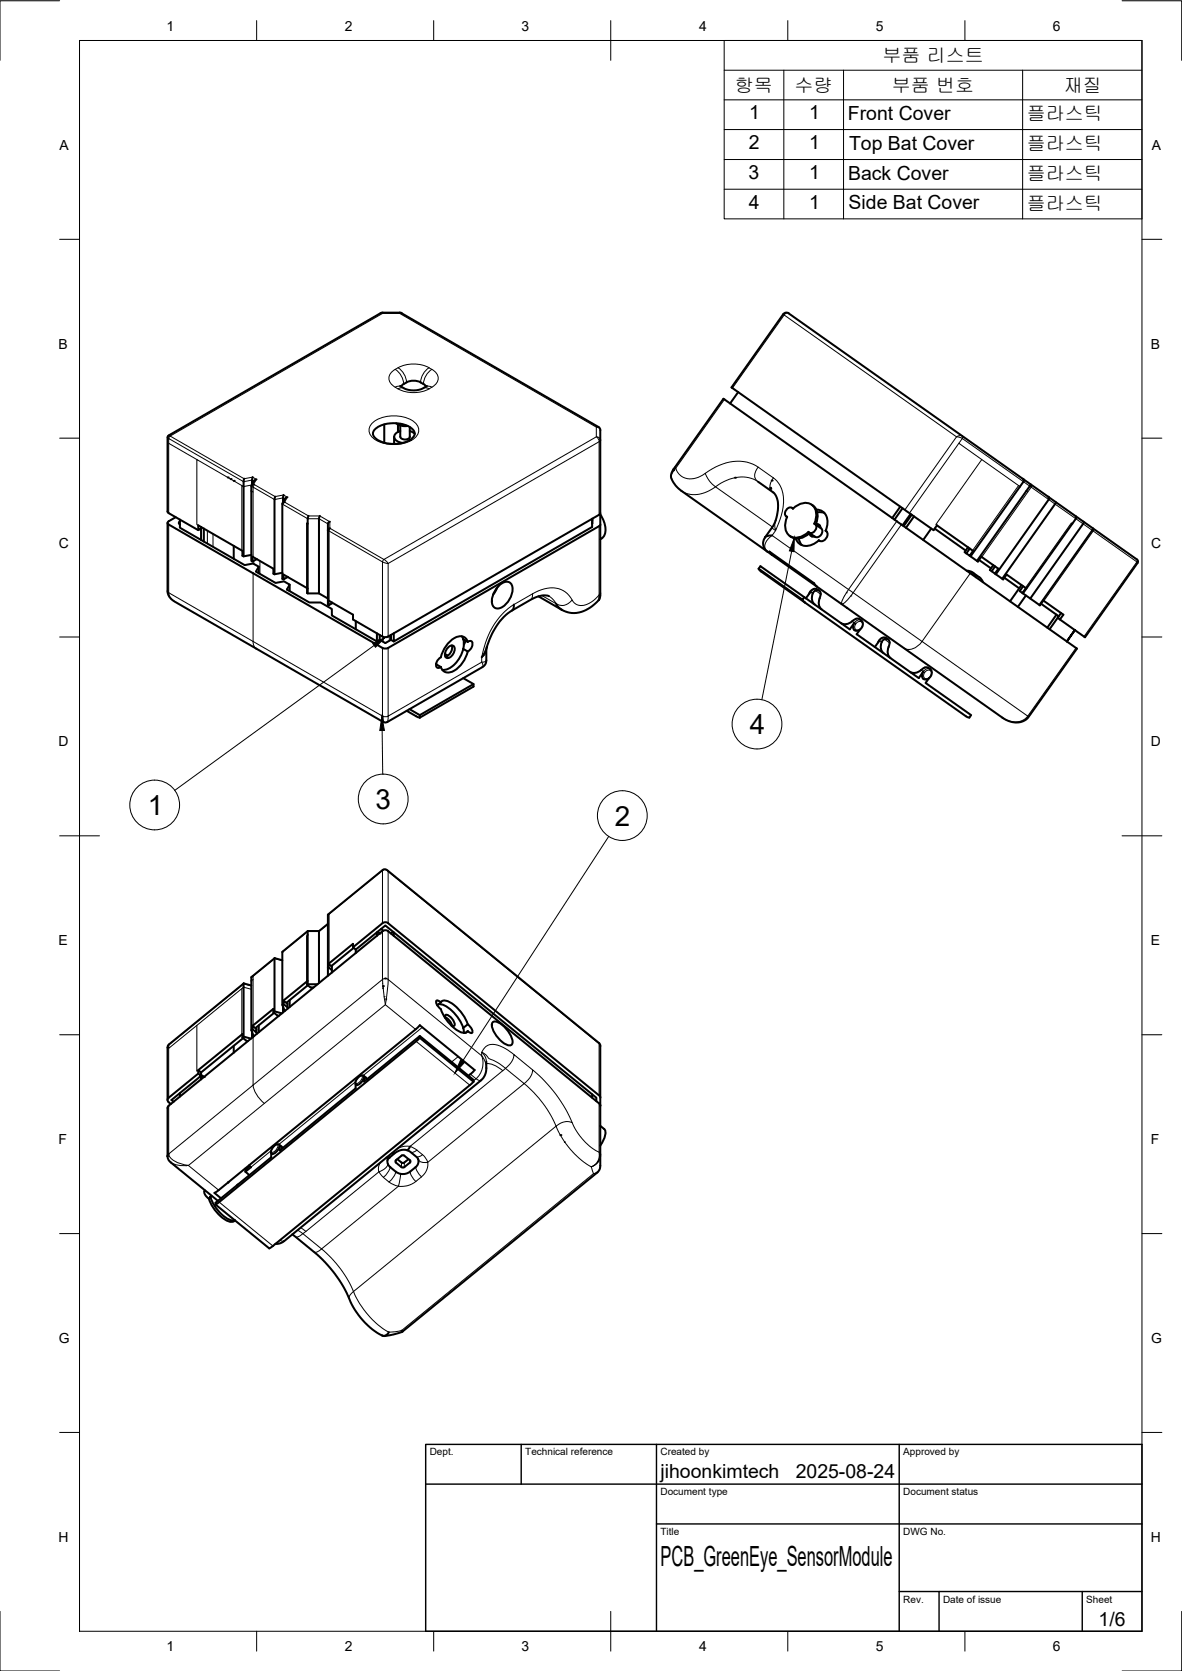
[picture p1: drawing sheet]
<svg xmlns="http://www.w3.org/2000/svg" width="297mm" height="420mm" viewBox="0 0 297 420" stroke-linecap="round" stroke-linejoin="round" font-family="sans-serif">
<!-- layer: Visible -->
<g fill="none" stroke="#000" stroke-width=".51">
<path d="M95.6 78.7l4.8-.1 .5 .1M95.7 78.7l-53.5 30.9-.1 .4v18.8l7.7 4.5M100.9 78.8l49.4 28.5M100.6 97l.1 .2a5.6 5.6 0 0 0 6.4 0l.2-.2M102.2 96.2l-1 .5-.4 .5M102.2 96.1a3.9 3.9 0 0 1 3.5 0M105.7 96.2l1 .5 .4 .5M185.5 98.6l-2 2.9M63.5 120l-.1 .7M94.4 107.8a8.1 8.1 0 0 1 9.3 .2 1.5 1.5 0 0 1-.5 2.5 8.1 8.1 0 0 1-9-.5 1.41 1.41 0 0 1 .2-2.2zM96.6 106.7v4.6M99 109.8v1.8"/>
<path d="M99.5 106.4a3.8 3.8 0 0 0 2.9 .7M100 106.7v1.9M100.6 107v2.8a1.38 1.38 0 0 0 2.4 0v-2.4M100.6 108.4a1.4 1.4 0 0 0-1.3 .7 1.4 1.4 0 0 0 .1 1.5l.7 .5 1 .3M103 108.4l1.2 .7M150.4 107.3l.3 .4 .2 .5M150.9 108.2v20.8M169.3 118l.1 .2M169.3 118h.1M42.1 131.5v17.1a3 3 0 0 0 1.5 2.5M44.2 130l-1.8 1.1-.2 .2v.4l53.9 31.2 .7 .2 .8-.2M45.2 130.7v2l5.3 3.1v-3.3v.4l-.7 .4v-1.2l11.1 6.4v1.2l.3 .2 2-.4"/>
<path d="M45.2 131.1l-.3 .4 .3 .4M50.5 135.8l11 6.3 2.1-.4 1.4 .8v1.6M51.2 132.9v3.3M58.7 137.2v3.3M61.4 120.4l-.2 .7v18.8M63.2 122.2v18.8l.3 .2M63.3 120.7v1.2M63.7 121.8l-.5 .4M63.9 120.8l-.7 1.3M64.5 120.5l-.6 .3M69.1 124.9l-.1 .7v18.8l-.3-.2v-1.2l-5.2-3v1.2l1-.7M71 126.7v18.8l.2 .2"/>
<path d="M71.3 124.4l-.2 2M71.5 126.3l-.5 .4M72.2 125l-.5 .3-.7 1.3M77.5 129.7l-.2 .7v18.8M80.4 129.7l-.2 .7v18.8M82.4 131.7v20.4l.1 .1M82.9 132.8l-.5 .5M82.9 131.2l-.5 .5M148.8 130.5v2l-49.8 28.8v-2.1M148.8 130.7l.1 .1M148.9 130.4l-.1 1.3M150.6 129.4l-53.1 30.7"/>
<path d="M150.6 132.3l-53.1 30.6M150.8 129.2l.1 .2M150.9 129.4a5.5 5.5 0 0 1 .9 5.4l-.6 .6M150.9 129.5v20.1l-.4 1.3M150.9 129l-.3 .4M150.9 131.9l-.3 .4M151.2 135.4l-.3 .2M168.7 120.3a3.1 3.1 0 0 1 .9-2.7l12.2-17.3 .3 .1 88.5 62.7-12.1 17.1a4.8 4.8 0 0 1-6.6 .3l-59-41.8M168.8 120.4a7 7 0 0 0 2.4 3l21.7 15.3M190.5 121.1l3.9 2.7a5.1 5.1 0 0 1 1 5.2l-.5 1.9M192.3 135.1a2.55 2.55 0 0 0 .6 3.6M192.3 135.1h.1"/>
<path d="M194 139.5l-.7-.8 11.3 7.9 .7 .9M194 134.6l-1.3 .2-.4 .3M194.9 130.9l-.7 1.5-1.9 2.7M197.6 129.8l.2 .2M198.4 134.7l.4 .3M199.1 127.7l.2 .2M200 135.4a3 3 0 0 0 4.7 1.3l1.1-.8 .2 .2M200.8 135.4l.3 1.1 .4 .5M203.2 133.7a1.29 1.29 0 0 0 1.5 0 1.29 1.29 0 0 0 .5-1.4l-.6-.6a3.6 3.6 0 0 0-1.1-5.1 4 4 0 0 0-4.2 1.3 1.29 1.29 0 0 0-1.5 0 1.29 1.29 0 0 0-.5 1.4l.5 .6a3.7 3.7 0 0 0 1.2 5.1 4 4 0 0 0 4.2-1.3M203.3 133.9l1.5 1.1M203.4 134.1a.98 .98 0 0 0 1.3 .8M203.5 134a3.8 3.8 0 0 1-4.7 1"/>
<path d="M203.9 134.3l.2 .6M204 126.9a3.4 3.4 0 0 1 1.2 4.3l-.2 .7M204.8 131.8l1.5 1.1M205 131.8a.98 .98 0 0 1 1.2 1M205.1 128.1a3 3 0 0 1 2.8 4l-.4 1.3M205.4 128.8h1.1l.7 .2M206 132.2h-.6M206.4 132.8a1.38 1.38 0 0 1 0 1.6 1.38 1.38 0 0 1-1.5 .6M207.7 133.6l-.2-.2a1.5 1.5 0 0 1 .1 2 1.5 1.5 0 0 1-1.8 .4M226.2 127.4l-2 2.9M226.8 127.8l-2 2.9M228.8 129.2l-2 2.9"/>
<path d="M229.1 129.4l-2 2.9M229.7 129.8l-2 2.9M234 132.9l-2 2.9M234.9 132.9l7.8 5.5M243.3 137.6l-.9 1.2 .4 .3M243.7 139.7l1.8 1.3M243.7 137.9l-.9 1.2 .9 .6 .8-1.2-9-6.4-.9 1.2-50.8-35.9 13-18.4a1.01 1.01 0 0 1 1.4-.2l87.5 61.9a.6 .6 0 0 1 .2 .9l-13.2 18.6-6.3-4.4M257 120.4l.2 .2v.5l-13.3 18.8M257.2 120.5v.2M259 121.8l-13.5 19.2 .2 .2 .9-1.2 4.3 3-.9 1.2-.8-.6 .9-1.2M263.4 124.9l.2 .5-.1 .2-13.2 18.8-.3-.2M263.6 125v.2"/>
<path d="M265.3 126.2l-.1 .5-13.3 18.8M270.2 129.7l.2 .5v.2l-13.3 18.8M272.2 131.7l-13.3 18.8M272.3 131.2l-.1 .5M274.5 133.4l-13.3 18.7 .1 .1 .9-1.2 5 3.6-.8 1.2-.6-.4 .9-1.3M274.6 132.8l-.1 .5M43.8 151.2l52.8 30.4 .7-.1 23.9-13.8M64.5 140.6h.1M65 142.5l-.7 1.2 5 2.9 2.1-.4 1.4 .8v1.6M71 144l-2 .4M72.2 145l.1 .1M72.2 145.1l-1 .6v-1.2l6 3.4v1.2l.1 .1h2.9l2.2 1.3"/>
<path d="M72.8 147l-.7 1.2 5.6 3.3h2.9l2.8 1.6v1.6l11.3 6.6v-2.1M83.4 151.5v.2l-.9 .5v-1.2l6.2 3.6v1.2l7.4 4.3 .7 .1 .8-.1M89.4 156.2v2M95.4 159.7v1.2l-.7 .4M98.3 159.7v1.2l.7 .4M116 160a3.7 3.7 0 0 1 .4 3.1M125 147.7l-1.1 1.9M125.2 147.4a2.34 2.34 0 0 1 3-.8 4 4 0 0 1-.5 4.7 3.2 3.2 0 0 1-3.1 1.6 2.34 2.34 0 0 1-.8-3l.6-1.3zM129.1 152a1.62 1.62 0 0 1-.5 1.5M135.3 149.9l5.8 3.4M138 149.9a5.3 5.3 0 0 0-4.7 .9l-4.7 2.7a16.6 16.6 0 0 0-6.3 9.2M139.7 151.8l.7 .9 .7 .6"/>
<path d="M150.6 150.1v.4a7.2 7.2 0 0 1-9.5 2.8M190.6 143l.7 .7 51.4 36.4M191.1 142.4l11 7.8-.4 .6-11.1-7.8zM201.7 150.8l.6 .7M202.1 150.2l11.5 8 1.1-1.6a1.09 1.09 0 0 0-.3 1.4 1.09 1.09 0 0 0 1.3 .5 1.5 1.5 0 0 0 1.1-1.7 1.5 1.5 0 0 0-1.7-1.2l-.3 .1a3.8 3.8 0 0 1-3 1.2l-.4-.2M203.7 148.8l-1.2 1.7M205.9 148.5l-.6-.4a1.48 1.48 0 0 0-2 1.2M206 150.4a1.42 1.42 0 0 0-.3-2 1.49 1.49 0 0 0-1.7 1.9 1.91 1.91 0 0 0 .7 1.7M206 150.4a2.32 2.32 0 0 0 .5 2.8M212.8 152.8l.1 .1M216.1 158.3l-.8 1.2 15.6 11 1.1-1.6a1.1 1.1 0 0 0-.3 1.3 1.1 1.1 0 0 0 1.3 .6 1.56 1.56 0 0 0 1.1-1.3 1.56 1.56 0 0 0-.8-1.6M242.9 143.5a2.38 2.38 0 0 1 2.4 1.7"/>
<path d="M244.4 143.9l2 1.5 .6 1M246 140.8l3 2.1M249.6 142.1l-.8 1.2 .4 .3M250.3 144.4l1.8 1.3 .9-1.2 4.7 3.3 .1 .1-.9 1.2-.6-.5 .8-1.2M252.4 145.3l3.7 2.6M256.7 147.1l-2.9 4.1M256.9 149.1l4.3 3M257.8 149.7l-2 2.9M261.6 151.8l3.9 2.8M263.2 157.8l2.3-3.2 .6 .4-2.3 3.2M95.4 160.9l1.4 .8 1.5-.8M102.2 178.7l2.4 1.4"/>
<path d="M105.5 179.8v.6M109.6 167v.1M109.6 166.9l.1 .1M109.6 167.1l1.2 .6M111.8 164.4l.7 .4M112.7 162.8a.9 .9 0 0 1 1.5 0 2.28 2.28 0 0 1-1.9 2.7 1.51 1.51 0 0 1 0-2.3zM113.5 162.3a2.39 2.39 0 0 1-1.6 2.8M116.4 160.7l1.1 .7M116.4 163.2l1.1 .6M116.4 170.5l2.6 1.5v.6l-13.5 7.8M116.4 163.1a6.9 6.9 0 0 1-4.7 5.3h-.5M117 161l-.4 1.1"/>
<path d="M117.5 161.4a.73 .73 0 0 1 1-.1 .73 .73 0 0 1 .2 1l-.3 .7-.9 .8M117.5 163.8a7 7 0 0 1-4.6 5.3 1.84 1.84 0 0 1-2.1-1.4M117.5 161.4a2.06 2.06 0 0 0-3.3-.9 7.9 7.9 0 0 0-3.4 4.8 2 2 0 0 0-1.1 2.5 .73 .73 0 0 0 1.1-.1M119 172l-13.5 7.8-2.6-1.5M122.2 166.1a1.87 1.87 0 0 1-1 1.6M122.3 162.7l-.4 1.3-.8 1.3M122.3 162.7l-.1 3.3M221 161.1l-1.1 1.6M223.2 160.8l-.6-.4a1.54 1.54 0 0 0-1.9 1.1M223.3 162.7a2.32 2.32 0 0 0 .5 2.8M223.6 161.6l-.3 1.1M223.6 161.6a1.01 1.01 0 0 0-.9-1 1.01 1.01 0 0 0-1.1 .9 2.3 2.3 0 0 0 .5 2.7"/>
<path d="M231.5 168.5a2.32 2.32 0 0 1-2.8 .4M233.3 167.9a1.56 1.56 0 0 0-1.8 .6M233.4 170.6l-.8 1.1 11.5 8.1-.5 .6-.9-.3M268.1 161.3l2-2.9-2 2.9M96.1 180.1l.2 1.4M96.3 181.5h.1M104.6 180.1l.9 .3M71 239.4v13.3M71 239.3v.1M77.4 234.1l-.1 13.4M80.2 234.1v13.1M82.4 232.3l-2.2 1.8h-2.8l-6.4 5.2"/>
<path d="M88.9 238.3l-5.5 4.5v1.7M89.4 238.8l-.7-.6v-.9l-6.2 5.1M89.4 238.8l7.4-6.1 53.1 43.3v.9M89.4 238.8v.8M94.7 234.4v.9M94.9 234.3l.5 .4M95.8 233.6l.5 .4M97.5 232.1l53.1 43.3M97.5 234.1l53.1 43.4M97.6 232.1a1.18 1.18 0 0 0-1.5 0l-7.4 6.1M97.6 234.1a1.18 1.18 0 0 0-1.5 0l-53.7 43.9-.3 .6v12.1M98.8 234.3l-.5 .4"/>
<path d="M99 234.4v.9M61.2 247.3l-18.9 15.5-.2 .6v13.2M61.2 247.3l2 .5M61.2 247.3v13.3M63.2 245.8v13.2l.3-.2M63.2 259l.6 1.6M63.2 245.6v.2M63.3 259.5v1.4M63.5 257.9l1 .9v.8l-1-.8zM64.5 259.6l.1 .3M65 257.8v1.7M68.9 254.7l-4.6 3.7 .2 .4"/>
<path d="M69 254.3l1.8 .5M69 240.9v13.4l-.3 .2M70.1 255.4l-1.4-.9v-.8l-5.2 4.2M71 241.4l-2-.5-5.8 4.7M71.1 253.1v1.5M71.2 252.5l-.2 .2 .6 1.5M71.2 252.5l1 .8M72.2 252.4l-1-.8v.9M72.8 251.5v1.7M77.4 247.7l-5.3 4.4 .2 1.5M78.8 248.3h-.8l-.8-.7v-.9l-6 4.9M79.8 247.5l-2.6 .1"/>
<path d="M82.4 243.3v2.1M82.5 243.2l-.1 .1v-13.3l13.8-11.2 .6-.2 .5 .2 53.2 43.4M82.5 243.2l.9 .7M83.4 243.1l-.9-.7v.8M96.3 248.5h.1M97 251.2h.1M104.4 258.8l-49.4 40.4-1.1 .7 1.6 1.4M104.5 258.8l1-1 13.8 11.2M109.9 252.8l.9-.8-.3-.2a.58 .58 0 0 0-.9-.1l.1 .8 .5 .7a2.5 2.5 0 0 1 1.1 1.8 9.1 9.1 0 0 0 5.2 4.7l.8-.2 .2-.2M110.2 252.5a5.1 5.1 0 0 1 4 2.2l1.4 1.9 .8 1.9M110.8 252a1.41 1.41 0 0 1 2.1-.1 10.7 10.7 0 0 1 4.6 5.6M111.8 255.7a3.5 3.5 0 0 1 1.8 2.2"/>
<path d="M111.9 256l.1-.8a2.64 2.64 0 0 1 2.2 2.7l-.8-.1M116.4 258.5l1.1-.9a1.88 1.88 0 0 1 1.1 2.1h-.5l-.6-.4M116.4 258.5l.2 1.2M117.5 259.3l-.5 .4M123.9 257a2.73 2.73 0 0 1 2.9 1.3l1.4 1.9a2.49 2.49 0 0 1 .4 2.5 2.73 2.73 0 0 1-3-1.3l-1.4-1.9a2.49 2.49 0 0 1-.3-2.5zM42.4 277.2l.5 .4M45.2 274.8v.9M49.8 269.9l-7.4 6.1a.71 .71 0 0 0 0 1.2M50.5 270.5l-.7-.6v-.8l.7 .6v.8l-7.4 6.1 .5 .4M50.9 270.5l.3 .3-.7-.6v1.2M58.7 263v1.7M60.9 260.9l.3-.3 1.9 .6"/>
<path d="M61.1 261l-10.6 8.7M62.3 261.8l-1.4-.9v-.9l-11.1 9.1M89.4 272.7v1l-19.1 15.6v-1.2a2.42 2.42 0 0 1-2 2 1.8 1.8 0 0 1 1-2.3l.8-.1 .9 1M92.2 271.3l-.8-.8a1.87 1.87 0 0 0-2 2.2 1.88 1.88 0 0 0 2-1.7l.1-.2v1.1l14-11.4 13.5 11v.5M92.2 271.3v.1M104.6 261.8l-50.4 41.1M105.5 260.5v.5M105.5 261l13.5 11M105.5 261l-.9 .8M118.1 272.9l-50.4 41-13.5-11v-.5l14-11.4v-1M119 272l-.9 .9M119.3 269l-1.6 1.5"/>
<path d="M122.2 268.5a3.9 3.9 0 0 1-1.3 3.1l-49.5 40.5M122.2 266.9v1.7M148.8 275.1v.9M150.5 262.2l.4 .8M150.6 275.4l.3 .6M150.6 277.4l.3 .6M150.9 263v29.9a2.31 2.31 0 0 1-.8 1.9l-48.9 40-.3-.2M42.1 290.7h.1M42.1 290.7l.2 .9 .6 .7 11.9 9.6M42.4 290.1l-.3 .6M51.4 299.4a1.87 1.87 0 0 0 1.1 2M51.5 299.3l-.1 .2"/>
<path d="M57.4 297.3h-.1M59.8 297.8l-.2 .2M61.7 294.6l.9 .9M62.5 293.1l.6 .4-1.4 1.1-.2-.7M62.7 293.2l-1 .8M71 288.7h.1M97.9 291.1l-.3 .2a1.46 1.46 0 0 0 .5 2.2l1.4 1.1M97.9 291.1l1.4-1.2a3.1 3.1 0 0 1 3.9-.2l1.4 1.1a1.61 1.61 0 0 1-.2 2.7l-1.4 1.1M97.9 291l-.8 .1M97.9 291h.1M99.5 294.6a2.92 2.92 0 0 0 3.5 0M99.5 291.7l1.4-1.1 .5-.1 1.6 1.2 .2 .4-1.8 1.5-.5-.1-1.4-1.2"/>
<path d="M99.5 291.7l-.1 .4 .1 .2M99.8 291.5l1.3 .9 .5-.1 1.1-.8M102.3 289.2h.1M103 288.3l-.7 .9M141.9 287.2h.1M150.9 283.1l.9 .8a3 3 0 0 1-.5 3.4l-.4 .7M52.5 301.4a9.6 9.6 0 0 0 5.1 5.8l1.2-.2M52.9 301.1l-.4 .3M52.9 301a9.3 9.3 0 0 0 5.4 5.9l.7-.1M53.1 300.7l-.3 .3h.1M59 306.9l-.2 .2M71.4 312.1a3.1 3.1 0 0 1-2.2 .7"/>
<path d="M73.5 310.4l5.4 4.4a32.2 32.2 0 0 1 9.5 13.2 16.9 16.9 0 0 0 8.1 7.9l.8-.4 .4-.5M101.2 334.8l-.3 .1a11.6 11.6 0 0 1-4.8 .9"/>
</g>
<!-- layer: Visible Narrow -->
<g fill="none" stroke="#000" stroke-width=".25">
<path d="M96.1 78.6l.1 .2-.6-.1M100.4 78.6v.2M100.9 78.7l-.5 .1M196.8 79l.3 .2M197.1 79.2l43.3 30.6M197.1 79.2l-13 18.4M198.2 78.8a.9 .9 0 0 0-1.1 .4M99.3 92.9l.7-.4 1 .8 .9 1.6 .3 1.2M99.3 97.4l.7 .4M99.3 92.9l1.3 1.3 .6 1.1 .2 1.2M99.3 92.9a2.38 2.38 0 0 0-1.6 2.2 2.38 2.38 0 0 0 1.6 2.3M100.1 92.5a8.5 8.5 0 0 1 7.7 0"/>
<path d="M100.8 97.2a1.49 1.49 0 0 0-1.5 .2M101.5 97.6a1.49 1.49 0 0 0-1.5 .2M106.3 97.6a1.49 1.49 0 0 1 1.5 .2M107 97.2a1.49 1.49 0 0 1 1.5 .2M107.8 92.5a2.84 2.84 0 0 1 2.2 3.2l-.8 1.2-.7 .5M107.8 92.5l-1.3 1.3-.6 1.1-.2 1.2M108.5 97.4a8.5 8.5 0 0 1-8.4 .4M108.5 92.9l-1.3 1.3-.6 1.1-.2 1.2M42.4 109.5l.4 .1-.4 .6-.3-.2M42.4 111.5v17.5M42.8 109.6l53.3-30.8h4.3l49.5 28.6v2.4l-53.4 30.9-13.6-7.9v-1.6l-2.5-1.5h-2.9l-6-3.4 .7-1.3-1-.5-2.1 .4-5.4-3.1 .8-1.3-1-.5-2.2 .4zM49.5 115.5l-7.1-4v-1.2l18.8 10.8 2.1-.4 .5 .3"/>
<path d="M93.8 106.1a9.3 9.3 0 0 1 10.3 0 2.6 2.6 0 0 1 1.1 2.5 2.6 2.6 0 0 1-1.8 2.1 9.5 9.5 0 0 1-9.6-.5 2.46 2.46 0 0 1 0-4.1zM99.8 106.4l.8 .4 1.5 .1M149.9 109.8a.72 .72 0 0 1 .8 .4 .72 .72 0 0 1-.1 .9l-.2-.7zM149.9 107.4a.93 .93 0 0 1 1 .8M150.4 107.3l-.5 .1M169.6 117.6l.2 .1-.2 .3a2.36 2.36 0 0 0-.8 2.4M182.1 100.4l-12.3 17.3a4.1 4.1 0 0 0 6.3 2l1.1-.7M190.5 117.5a10.7 10.7 0 0 0-11.5 .4l-1.8 1.1a7.1 7.1 0 0 0 2.6 3.4 9.6 9.6 0 0 1 10.2-1.6l.5 .3a2.18 2.18 0 0 1-.2-3.3l.2-.3 3.9 2.7M240.4 109.8l-13 18.4M240.4 109.8a1.16 1.16 0 0 1 1.5 0l-.1 .4zM241 111.5l-12.5 17.5M246.7 115.5l-5.7-4 .8-1.2 17.3 12.2v-.6"/>
<path d="M42.4 131.9v17.1M52.1 133.4v3.3M53.5 134.2v3.3M60.8 122.1l-11.3-6.6v16.4l.3 .2M63.2 123.5l.4 .2M63.2 122.2l.4 .3M63.3 121.9l-2.1 .4-.4-.2v16.3M64 121.9l-.4 .6M71 126.7l6.3 3.7h2.9l2.2 1.3M71.6 125.5l-.5-.3-2.1 .4-5.4-3.1v17.6M77.3 131.7l-.3-.2v16.3M82.4 133.4l.3 .1v17.6"/>
<path d="M83 132.9l-.3 .6 13.4 7.8M150.6 129.4v-18.3l-53.1 30.6v18.4M150.6 132.3v17.3M171.2 123.4a7.4 7.4 0 0 0 8.6-1l14.3 10.1M194 134.6a2.95 2.95 0 0 0-1.5 3.7l.4 .4M194.4 120.2l-.4 .6a2.11 2.11 0 0 0 .4 3M194.4 120.2a7.9 7.9 0 0 1 2.2 8.5l-1.7 4.7a3.9 3.9 0 0 1 0-2.5M194.8 133h.1M225.4 131.1l-12.2 17.1-19.2-13.6 .9-1.2-.9-.7M226.5 131.9l-12.6 17.9-1.9 1.9-.5 .2v-.2l.4-1.4 1.4-2.1 18.4 13.1M256 122.1l-9.3-6.6-11.5 16.4 .3 .2M256.3 122.3l-.3-.2-11.6 16.3"/>
<path d="M257.9 123.5l.4 .2M269.5 131.7l-.3-.2-11.5 16.3M274.7 132.9v.6l11 7.8M42.1 148.6l.3 .4M42.4 149l53.7 31.1M42.4 149l.4 1.2 1 1M43.8 151.2h.1M63.6 144.1v17.2l.1 .9 .7 .9M63.8 141v.8M65.3 141v3.3M77.2 147.9l.1 .1M96.1 141.3v18.8"/>
<path d="M96.3 140.8l.2-.1 .3 .2 .8 .8-1.5-.4zM97.8 159.9v1.2M133.8 149.3a1.62 1.62 0 0 1-.5 1.5M133.8 149.3a7.4 7.4 0 0 1 8.3-.4l.9 .9 .8 1.1M133.8 149.3l-4.7 2.7a18.6 18.6 0 0 0-7.8 12.3l-.2 1M136.2 149.8l3.5 2M138 149.9l1 .8 .7 1.1M150.6 149.6v.5l.3-.5M150.6 149.6a5.3 5.3 0 0 1-5.6 2.4l-.7-.4-.5-.7a2.95 2.95 0 0 1-4.1 .9M150.9 149.2l-.3 .4M204.9 148.5l1.3 .9M205.4 148.2a1.29 1.29 0 0 0-1.7 .6l.5 .4"/>
<path d="M212.2 149.8h.1M212.7 149.1h.1M212.8 152.8l.1 .1M213.8 149.8h.1M215.3 156.6a.81 .81 0 0 1 1.2-.2 .81 .81 0 0 1 .1 1.1 .97 .97 0 0 1-.7 .9 .97 .97 0 0 1-1.1-.6l.1-.6zM216.5 156a1.29 1.29 0 0 0-1.8 .6l-.6-.4M243.8 144.1l-12.1 17.2M246.7 140.1l12.4-17.6 4.4 3.1 11.2 7.9-12.4 17.6M257.8 147.9l.1 .1M285.7 141.3l-13.3 18.8M285.7 140.7v.6M285.7 141.3l.2 .3"/>
<path d="M96.1 162.9v17.2M96.3 160.1v1.3M97.5 162.9v17.2l23.6-13.6v-1.2M122.2 163.6l-.2 .7-1 1M122.2 166a.96 .96 0 0 1-1.1 .5 .96 .96 0 0 1 .1 1.2M221 161.1l.6 .4M222.3 160.7l1.3 .9M222.7 160.4a1.29 1.29 0 0 0-1.7 .6M231.7 161.3l26.6 18.8M231.7 161.3a3.6 3.6 0 0 1-4.6 1.6M232.6 168.8a.81 .81 0 0 1 1.2-.2 .81 .81 0 0 1 .2 1.1 .97 .97 0 0 1-.8 .9 .97 .97 0 0 1-1.1-.5l.1-.7zM233.8 168.3a1.29 1.29 0 0 0-1.8 .6l-.5-.4"/>
<path d="M270.4 162.9l-12.1 17.2M96.1 180.1l.7 .1 .7-.1-.2 1.4M258.3 180.1l.2 .1M258.3 180.1a4.5 4.5 0 0 1-6.4 .4M96.1 218.8l-13.4 10.9M96.1 218.8v13.3M96.2 218.7l-.1 .1M97.3 218.8l.3 .3a1.03 1.03 0 0 0-1.5-.3M77.3 235.1l-.3 .2v11.5M82.4 230.1l.3-.3v12.4M82.4 232.4l-2.2 1.8h-2.9l-6.3 5.2M96.1 234.1v12.2"/>
<path d="M97.5 234.1v12.2l23.6 19.2v-.9M97.5 232.1v-13l53.1 43.3v13M60.8 248.6l-11.3 9.2v11.6l.3-.3M63.2 248.8l-2-.6-.4 .4v11.5M63.2 247.9l-2-.5-18.8 15.3v.9l7.1-5.8M63.6 246.3l-.4 .3M63.6 245.4l-.4 .4M63.7 245.3l-.1 .1M71 241.5l-2-.5-5.4 4.4v12.4M77.3 246.6l-.1 .1M96.1 246.3l-32.5 26.5M96.1 246.3a1.12 1.12 0 0 1 1.5 0l-.8 6.3z"/>
<path d="M96.2 247.3h.1M96.5 250.6h.1M96.6 251.3h.1M97 251.5h.1M104.4 258.8l-7.6-6.2-49.5 40.5 7.6 6.2M106.1 258.3l-14.8 12.1M42.4 263.6v12.4M42.4 278v12.2M42.5 262.6l-.4 .8M63.6 260.7v12.1M63.6 272.8l-21.2 17.4M63.6 272.8a7.4 7.4 0 0 0 2.8 4.6"/>
<path d="M89.3 272l-19.2 15.8M89.9 271.1a.97 .97 0 0 1 1.1-.5 1.68 1.68 0 0 1-1.6 1.8 1.28 1.28 0 0 1 .5-1.3zM91.4 270.5l.8 .8M104.6 261.8l13.5 11.1M115.1 265.7l-1.6 1.3M118.2 270.1l1.4 1.2-.6 .5M121 264.6l.5 .4a2.89 2.89 0 0 1 .7 1.9M122.1 267.5h.1M122.2 267.5l1.6 .2 2.6 1.5M122.2 268.5l-.3-1.6-.8-1.4a5.3 5.3 0 0 1-1.5 5.7 1.18 1.18 0 0 0 1.3 .4M126.3 269.2l-23.3 19.1M127 268.6l4.7 3.9-24.2 19.8"/>
<path d="M127 268.6a4.7 4.7 0 0 0 2.1-3.4l4.7 3.8M127 268.6l-.6 .6M129.1 265.2a8.3 8.3 0 0 0-6.1-2.5 2.93 2.93 0 0 0-1.9 1.9 3.3 3.3 0 0 1 1.7 1.5l.7 .3a11.3 11.3 0 0 1 3.5 2.2M150.5 262.2l.4 .8M150.6 277.5v12.2M42.4 290.1a3.7 3.7 0 0 0 3 2.5l2 .4-3-.1-1.5-.6M46.7 293.1h.1M68.1 289.3l-5 4.2M68.7 288.4a.97 .97 0 0 1 1.1-.5 1.68 1.68 0 0 1-1.6 1.8 1.28 1.28 0 0 1 .5-1.3zM70.2 287.8l.8 .9M95.2 294.6l-18.3 15M95.2 294.6l1.2 1.4"/>
<path d="M95.6 292.3a2.62 2.62 0 0 0-.4 2.3M97.5 292.8l-.8 1-1.5 .8M97.8 297.2l1.3 .8 1 .3M98.1 293.5l-.6 1.3-1.2 1.2 1.4 1.2 1.2-1.2 .6-1.4M99.3 289.9h-.8M99.5 291.7v.6M100.1 298.3l-19.3 15.7-4.7-3.8 .8-.6M100.7 295.2l-.6 3.1M100.9 292.3v1.2M101.6 292.3v1.2M103 288.3h.1M103 291.7v.6"/>
<path d="M103 294.6l.5 1.2 1 1.3M103 288.3l1.4 .6 1.8 1.4M103 288.3a4.9 4.9 0 0 0-3 .4M104.4 293.5l.5 1.2 1 1.2M104.5 297.1a5.8 5.8 0 0 1-4.4 1.2M104.8 289.2l-1.1 .6-.5-.1M105.1 291.5a2.06 2.06 0 0 0 2.4 .7M105.9 295.9l-1.4 1.2M106.2 290.3l.6 .7 .7 1.2M106.2 290.3l-1.1 .6-.5-.1M107.5 292.3a4 4 0 0 1-1.6 3.6M143.8 282.3a34.7 34.7 0 0 0-10-13.3 4.7 4.7 0 0 1-2.1 3.5 28.2 28.2 0 0 1 8 10.7l-50.9 41.5a21.7 21.7 0 0 0 8.9 10.3"/>
<path d="M149.1 295.1l-48.2 39.5M150.1 294.8l-.9 .3M150.6 289.7v.5M150.6 289.7a14.6 14.6 0 0 1-6.8-7.4 3.8 3.8 0 0 0-4.1 .9 21.5 21.5 0 0 0 8.9 10.2l.5 1.7M150.6 289.7l.3 .6M150.6 290.2a3.2 3.2 0 0 1-2 3.2 2.95 2.95 0 0 0 2.3-2.8M150.6 290.1l.3 .5M150.8 293.5h.1M150.9 293.1l-.1 .7a1.86 1.86 0 0 1-1.7 1.3M55.1 302.3l13.5 11M70.4 311.8l.6 .3h.4M71.4 312.1h.1"/>
<path d="M74.8 309.3l1.3 .9a1.86 1.86 0 0 1-1.9 .8M75.5 308.7l1.4 .9M78.9 314.8a1.83 1.83 0 0 0 1.9-.8 28.2 28.2 0 0 1 8 10.7 1.81 1.81 0 0 0-1 1.9M97.7 335l-.4 .7-.5 .2M100.9 334.6l-3.2 .4M100.9 334.6v.3"/>
</g>
<!-- layer: Visible -->
<g fill="#000">
<circle cx="50.5" cy="132.5" r=".25"/>
<circle cx="57.2" cy="120.1" r=".25"/>
<circle cx="58" cy="120.5" r=".25"/>
<circle cx="58.7" cy="120.9" r=".25"/>
<circle cx="184.7" cy="120.1" r=".25"/>
<circle cx="193.5" cy="122.7" r=".25"/>
<circle cx="193.6" cy="122.9" r=".25"/>
<circle cx="193.9" cy="120.8" r=".25"/>
<circle cx="95.4" cy="234.7" r=".25"/>
<circle cx="96.2" cy="247.9" r=".25"/>
<circle cx="96.8" cy="246" r=".25"/>
<circle cx="51.2" cy="270.8" r=".25"/>
<circle cx="98.8" cy="290" r=".25"/>
<circle cx="103" cy="288.3" r=".25"/>
<circle cx="140.8" cy="285.4" r=".25"/>
</g>
<!-- layer: BORDER -->
<g fill="none" stroke="#000" stroke-width=".25">
<path d="M15 .2h-15v15M20 10.2h267v400h-267zM64.5 5.2v5M109 5.2v5M153.5 5.2v10M198 5.2v5M242.5 5.2v5M282 .2h15v15M15 60.2h5M287 60.2h5M15 110.2h5M287 110.2h5"/>
<path d="M15 160.2h5M287 160.2h5M15 210.2h10M282 210.2h10M15 260.2h5M287 260.2h5M15 310.2h5M287 310.2h5M15 360.2h5M287 360.2h5M0 405.2v15h15M64.5 410.2v5"/>
<path d="M109 410.2v5M153.5 405.2v10M198 410.2v5M242.5 410.2v5M297 405.2v15h-15"/>
</g>
<!-- layer: TITLEBLOCK -->
<path d="M107 363.2h180v47h-180zM107 373.2h180M131 363.2v10M165 363.2v47M226 363.2v47M165 383.2h122M226 400.2h61M236 400.2v10M272 400.2v10" fill="none" stroke="#000" stroke-width=".36"/>
<!-- layer: Parts Lists -->
<path d="M182 10.2h105v44.8h-105zM182 17.7h105M197 17.7v37.3M212 17.7v37.3M257 17.7v37.3M182 25.1h105M182 32.6h105M182 40.1h105M182 47.6h105" fill="none" stroke="#000" stroke-width=".25"/>
<!-- layer: Balloons -->
<g fill="none" stroke="#000" stroke-width=".25">
<circle cx="190.2" cy="182.1" r="6.3"/>
<circle cx="38.9" cy="202.4" r="6.3"/>
<circle cx="96.3" cy="200.9" r="6.3"/>
<circle cx="156.4" cy="205.1" r="6.3"/>
</g>
<!-- layer: 0 -->
<path d="M199.6 135.2l-.1 3.5-1.1-.2zM93.7 161.8l3.1-1.6-2.4 2.6zM96 180.2l.6 3.5h-1.2zM115.7 266.5l1 .7-2.4 2.6z" fill="#000" stroke="#000" stroke-width=".25"/>
<path d="M198.9 138.6l-7.4 37.3M94 162.3l-50.1 36.4M96 183.7l.2 11M153 210.3l-36.8 56.5" fill="none" stroke="#000" stroke-width=".25"/>
<g font-size="7">
<text x="188.4" y="184.6">4</text>
<text x="94.4" y="203.4">3</text>
<text x="37.2" y="204.9">1</text>
<text x="154.5" y="207.6">2</text>
<text x="166" y="393.7">PCB_GreenEye_SensorModule</text>
</g>
<g font-size="4.9">
<text x="188.3" y="30">1</text>
<text x="203.3" y="30">1</text>
<text x="213.1" y="30.2">Front Cover</text>
<text x="188.2" y="37.5">2</text>
<text x="203.3" y="37.5">1</text>
<text x="213.4" y="37.6">Top Bat Cover</text>
<text x="188.1" y="45">3</text>
<text x="203.3" y="45">1</text>
<text x="213.1" y="45.2">Back Cover</text>
<text x="188.2" y="52.5">4</text>
<text x="203.3" y="52.5">1</text>
<text x="213.3" y="52.6">Side Bat Cover</text>
<text x="166" y="371.7">jihoonkimtech</text>
<text x="200" y="371.7">2025-08-24</text>
<text x="276.1" y="408.8">1/6</text>
</g>
<g font-size="4.8">
<text x="221.8" y="15.6">부품 리스트</text>
<text x="184.7" y="23.1">항목</text>
<text x="199.7" y="23.1">수량</text>
<text x="224.1" y="23.1">부품 번호</text>
<text x="267.3" y="23.1">재질</text>
<text x="258" y="30.3">플라스틱</text>
<text x="258" y="37.7">플라스틱</text>
<text x="258" y="45.3">플라스틱</text>
<text x="258" y="52.7">플라스틱</text>
</g>
<g font-size="3.5">
<text x="41.9" y="7.7">1</text>
<text x="86.6" y="7.7">2</text>
<text x="131.1" y="7.7">3</text>
<text x="175.7" y="7.7">4</text>
<text x="220.1" y="7.7">5</text>
<text x="264.6" y="7.7">6</text>
<text x="15" y="37.7">A</text>
<text x="289.5" y="37.7">A</text>
<text x="14.7" y="87.7">B</text>
<text x="289.2" y="87.7">B</text>
<text x="14.8" y="137.7">C</text>
<text x="289.3" y="137.7">C</text>
<text x="14.7" y="187.7">D</text>
<text x="289.2" y="187.7">D</text>
<text x="14.7" y="237.7">E</text>
<text x="289.2" y="237.7">E</text>
<text x="14.7" y="287.7">F</text>
<text x="289.2" y="287.7">F</text>
<text x="14.8" y="337.7">G</text>
<text x="289.3" y="337.7">G</text>
<text x="14.7" y="387.7">H</text>
<text x="289.2" y="387.7">H</text>
<text x="41.9" y="415.2">1</text>
<text x="86.6" y="415.2">2</text>
<text x="131.1" y="415.2">3</text>
<text x="175.7" y="415.2">4</text>
<text x="220.1" y="415.2">5</text>
<text x="264.6" y="415.2">6</text>
</g>
<g font-size="2.5">
<text x="108" y="366">Dept.</text>
<text x="132" y="366">Technical reference</text>
<text x="166" y="366">Created by</text>
<text x="227" y="366">Approved by</text>
<text x="166" y="376">Document type</text>
<text x="227" y="376">Document status</text>
<text x="166" y="386">Title</text>
<text x="227" y="386">DWG No.</text>
<text x="227" y="403">Rev.</text>
<text x="237" y="403">Date of issue</text>
<text x="273" y="403">Sheet</text>
</g>
</svg>
